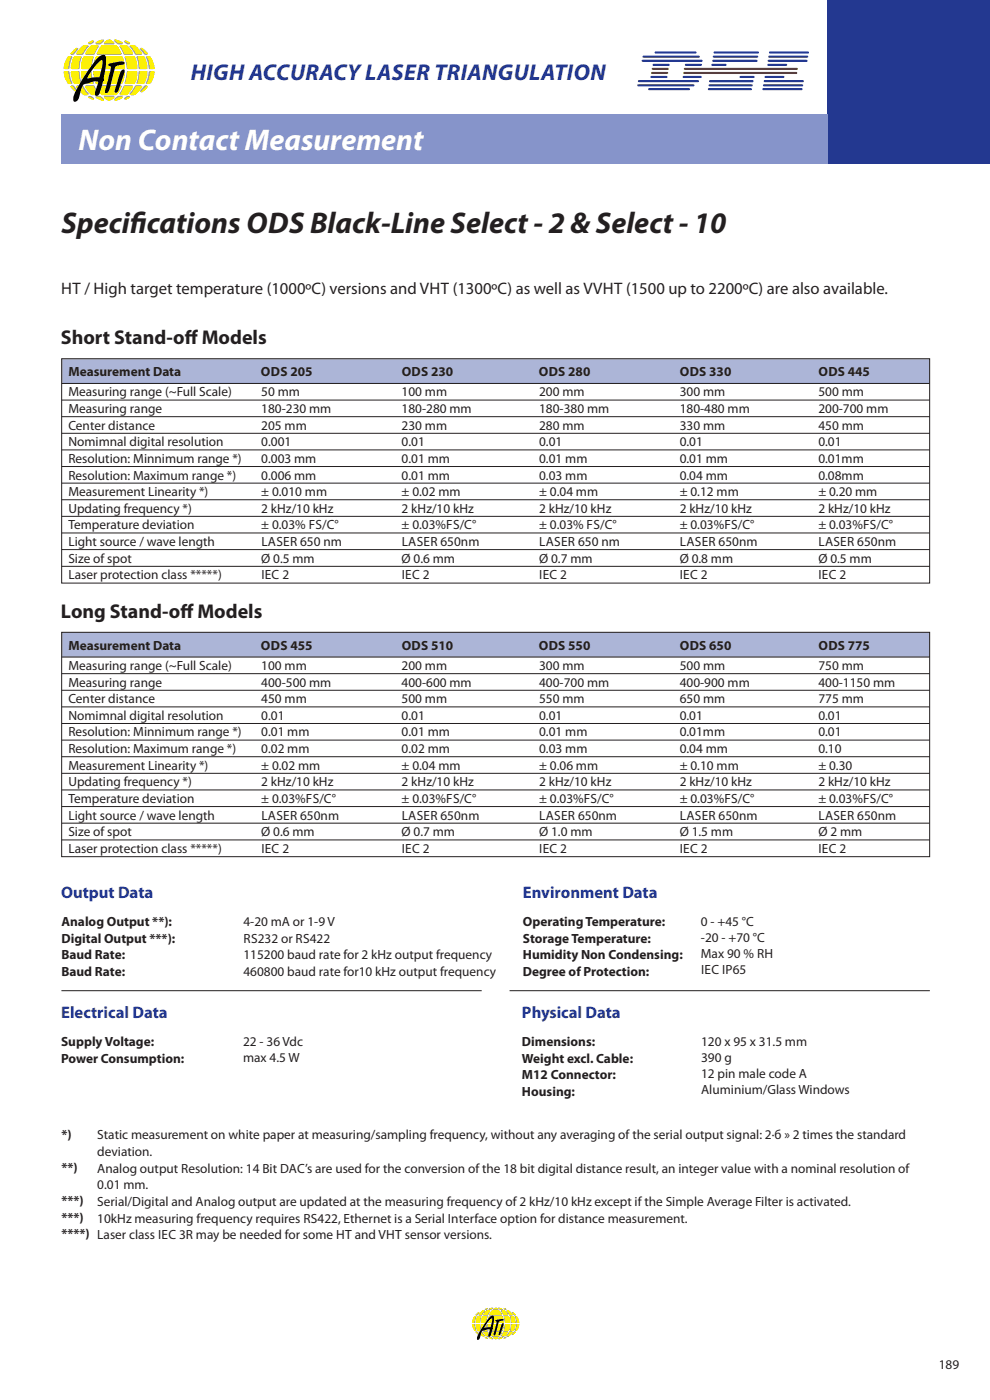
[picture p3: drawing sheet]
<svg xmlns="http://www.w3.org/2000/svg" width="210mm" height="297mm" viewBox="0 0 210 297" stroke-linecap="round" stroke-linejoin="round" font-family="sans-serif">
<g fill="#acb5d7">
<path d="M13.1 76h184v5.3h-184z" fill-rule="evenodd"/>
<path d="M13.1 134h184v5.3h-184z" fill-rule="evenodd"/>
</g>
<g fill="none" stroke="#231f20" stroke-width=".21">
<path d="M13.1 76h184v47.6h-184zM13.1 84.8h184M13.1 88.3h184M13.1 91.9h184M13.1 95.4h184M13.1 98.9h184M13.1 81.3h184M13.1 102.4h184M13.1 105.9h184M13.1 109.5h184M13.1 113h184M13.1 116.5h184"/>
<path d="M13.1 134h184v47.6h-184zM13.1 120.1h184M13.1 139.3h184M13.1 142.8h184M13.1 146.3h184M13.1 149.9h184M13.1 153.4h184M13.1 156.9h184M13.1 160.4h184M13.1 163.9h184M13.1 167.5h184M13.1 171h184"/>
<path d="M13.1 174.5h184M13.1 178.1h184M13 210h89.1M108 210h89.1"/>
</g>
<path d="M175.4 -.1h34.5v34.8h-34.5z" fill="#233890"/>
<path d="M12.9 24.2h162.5v10.5h-162.5z" fill="#8694ca"/>
<path d="M26.9 15.1l-.5 2.6h1.8a2.88 2.88 0 0 0 .6-2.6zM17.4 15.1h1.8l.2 .2 .4 2.4h-1.8a3.3 3.3 0 0 1-.6-2.6zM15.3 15.1h1.4l.2 .2 .5 2.4h-1.3a3.6 3.6 0 0 1-.8-2.6zM13.8 15.1h.7l.3 .2 .2 1.3 .4 .9-.1 .2h-.5a3.6 3.6 0 0 1-1-2.6zM18.3 18.1h1.5l.3 .1 .8 1.7-1.3 .1a3.8 3.8 0 0 1-1.4-1.8zM16.4 18.2l1-.1 .3 .1 1.1 1.7-.6 .1a2.96 2.96 0 0 1-1.8-1.8zM15.2 18.2l.1-.1a2.33 2.33 0 0 1 1.3 1.3 2.56 2.56 0 0 1-1.4-1.2zM20.6 18.2h5.1a3.1 3.1 0 0 1-1.2 1.8h-2.7a3.1 3.1 0 0 1-1.2-1.8zM19.9 15.1h6.4a4 4 0 0 1-.6 2.6h-5.1a4 4 0 0 1-.7-2.6zM18.8 20.3l.6 .1 .6 .4a1.08 1.08 0 0 1-1.2-.5zM20.3 20.4l.2-.1a1.39 1.39 0 0 1 1.5 .7v.1l-.7-.1-.7-.4zM22 20.4h2.2a1.15 1.15 0 0 1-1.1 .7 1.15 1.15 0 0 1-1.1-.7zM29.4 15.1l-.5 2.6h1.3a3.1 3.1 0 0 0 .7-2.6zM31.6 15.1l-.7 2.4 .1 .2h.4a3.1 3.1 0 0 0 .9-2.6zM26.2 18.2l-.9 1.7 1.4 .1a3.8 3.8 0 0 0 1.4-1.8l-1.6-.1zM28.6 18.2l-1.1 1.7 .5 .1a2.96 2.96 0 0 0 1.9-1.8l-1-.1zM30.5 18.3l-.9 1.1a2.56 2.56 0 0 0 1.5-1.2l-.2-.1zM26.4 20.7l-.1 .1a1.08 1.08 0 0 0 1.1-.5h-.4zM24.3 20.9v.2l.7-.1 .7-.4 .2-.2-.9-.1zM26.4 12.1l1.8-.1a2.88 2.88 0 0 1 .6 2.6h-1.9zM17.9 12.1a3.3 3.3 0 0 0-.4 2.5h1.8l.6-2.4-.2-.2zM15.9 12.1a3.4 3.4 0 0 0-.5 2.5h1.3l.2-.1 .5-2.4zM14.7 12.1a3.2 3.2 0 0 0-.8 2.5h.6l.3-.1 .6-2.4zM19.3 9.9l-.9 1.2-.2 .3 .1 .2h1.7l.9-1.7-1.3-.1zM17.4 10.2l-1.1 1.2 .2 .2 1.2-.1 1.1-1.7h-1zM15.8 10.8l-.6 .6 .1 .2a2.33 2.33 0 0 0 1.3-1.3zM21.5 9.9l-.9 1.5 .1 .2h5a3.1 3.1 0 0 0-1.2-1.8h-2.7zM20.4 12.1l-.4 1.4-.1 1 .1 .1h6.3a4 4 0 0 0-.6-2.6zM18.8 9.2v.1a.85 .85 0 0 0 1.1-.5zM20.4 9.2l.1 .2a1.39 1.39 0 0 0 1.5-.7v-.1l-.7 .2zM22.2 9.1l-.2 .3h.2h2l-.4-.5-.7-.3zM28.9 12.1l1.3-.1a3.1 3.1 0 0 1 .7 2.6h-1.5zM30.9 12.1l.5-.1a3.1 3.1 0 0 1 .9 2.6h-.6l-.2-.1zM25.4 9.8h1.3a3.8 3.8 0 0 1 1.4 1.7l-1.8 .1-.9-1.6zM27.5 9.8l.5-.1a2.96 2.96 0 0 1 1.9 1.9h-1.2zM29.6 10.3a2.56 2.56 0 0 1 1.5 1.3h-.1a2.33 2.33 0 0 1-1.4-1.3zM26.3 8.8l1.2 .5a.85 .85 0 0 1-1.2-.5zM24.3 8.6l1.1 .3 .5 .5h-.9l-.7-.5z" fill-rule="evenodd" fill="#d1d3d4"/>
<path d="M27 15.1l-.6 2.6h1.9a2.9 2.9 0 0 0 .5-2.6zM17.3 15.1h1.8l.3 .2 .4 2.4h-1.8a3.3 3.3 0 0 1-.7-2.6zM15.2 15.1h1.4l.3 .2 .4 2.4h-1.3a3.6 3.6 0 0 1-.8-2.6zM13.7 15.1h.8l.2 .2 .2 1.3 .4 .9-.1 .2h-.4a3.6 3.6 0 0 1-1.1-2.6zM18.2 18.1h1.6l.2 .1 .9 1.7-1.3 .1a3.8 3.8 0 0 1-1.4-1.8zM16.3 18.2l1-.1a.86 .86 0 0 1 .7 .8l.8 1.1h-.6a2.99 2.99 0 0 1-1.9-1.8zM15.1 18.2l.1-.1a2.35 2.35 0 0 1 1.4 1.3l-.7-.3zM20.6 18.2h5.1a3.1 3.1 0 0 1-1.2 1.8h-1.6a1.57 1.57 0 0 1-1.4-.1zM19.9 15.1h6.5a4 4 0 0 1-.7 2.6h-5.1a4 4 0 0 1-.7-2.6zM18.8 20.4h.6l.5 .5a1.09 1.09 0 0 1-1.1-.5zM20.3 20.4h1l.7 .7-1.1-.2zM22 20.4h2.2a1.16 1.16 0 0 1-1.1 .8 1.16 1.16 0 0 1-1.1-.8zM29.5 15.1l-.5 2.6h1.2a3.1 3.1 0 0 0 .7-2.6zM31.7 15.1l-.8 2.4 .2 .2h.4a3.1 3.1 0 0 0 .9-2.6zM26.2 18.2l-.8 1.7 1.3 .1a3.8 3.8 0 0 0 1.4-1.8l-1.6-.1zM28.6 18.2l-1.1 1.8h.6a2.99 2.99 0 0 0 1.9-1.8l-1.1-.1zM30.5 18.3l-.8 1.1 .7-.3 .8-.9-.3-.1zM26.4 20.7l-.1 .2a1.09 1.09 0 0 0 1.2-.5l-.4-.1zM24.3 20.9v.3l.7-.2 .7-.3 .3-.3h-1zM26.4 12h1.9a2.9 2.9 0 0 1 .5 2.6h-1.8zM17.8 12a3.3 3.3 0 0 0-.4 2.6h1.9l.5-2.4-.1-.2zM15.9 12a3.4 3.4 0 0 0-.6 2.6h1.3l.3-.1 .4-2.5zM14.6 12.1a3.3 3.3 0 0 0-.8 2.5h.7l.2-.1 .6-2.5zM19.3 9.9l-1 1.2-.1 .3v.2h1.7l1-1.8-1.3-.1zM17.3 10.1l-1 1.3 .1 .2 1.2-.1 1.2-1.7h-1zM15.6 10.9l-.5 .5 .1 .2a2.35 2.35 0 0 0 1.4-1.3l-.4 .1zM21.5 9.9l-.9 1.5 .1 .2 5-.1a3.1 3.1 0 0 0-1.2-1.8h-1.6a1.57 1.57 0 0 0-1.4 .2zM20.4 12l-.4 1.5-.1 1 .1 .1h6.4a4 4 0 0 0-.7-2.6zM18.8 9.2v.1a.86 .86 0 0 0 1.1-.5zM20.3 9.2l.1 .2h.9l.7-.8-.7 .1zM22.2 9l-.2 .3 .2 .1 2-.1-.4-.5-.7-.3zM29 12h1.2a3.1 3.1 0 0 1 .7 2.6h-1.4zM30.9 12h.6a3.1 3.1 0 0 1 .9 2.6h-.6l-.2-.1zM25.5 9.7h1.2a3.8 3.8 0 0 1 1.4 1.8l-1.8 .1-.9-1.6zM27.5 9.8l.6-.1a2.99 2.99 0 0 1 1.9 1.8l-1.2 .1zM29.7 10.3l.7 .3 .7 .8v.2a2.35 2.35 0 0 1-1.4-1.3zM26.4 8.8l1.1 .5a.86 .86 0 0 1-1.1-.5zM24.3 8.6l1.1 .3 .6 .4-1 .1-.7-.6z" fill-rule="evenodd" fill="#a7a9ac"/>
<path d="M27 15.1l-.5 2.6 1.8 .1a2.93 2.93 0 0 0 .6-2.7zM17.3 15.1h1.8l.2 .2 .5 2.4-1.9 .1a3.4 3.4 0 0 1-.6-2.7zM15.2 15.1h1.4l.2 .2 .5 2.4-1.3 .1a3.6 3.6 0 0 1-.8-2.7zM13.7 15.1h.7l.2 .2 .3 1.4 .4 .9-.2 .2h-.4a3.6 3.6 0 0 1-1-2.7zM18.2 18.1h1.5l.3 .2 .9 1.6-1.4 .1a3.8 3.8 0 0 1-1.4-1.8zM16.2 18.2l1.1-.1a.87 .87 0 0 1 .6 .8l.8 1.1-.5 .1a3 3 0 0 1-2-1.9zM15 18.2h.5l1 1.3-.7-.4zM20.5 18.2h5.2a3.1 3.1 0 0 1-1.2 1.8h-2.8a3.1 3.1 0 0 1-1.2-1.8zM19.9 15.1h6.5a4 4 0 0 1-.7 2.7h-5.2a4 4 0 0 1-.6-2.7zM18.8 20.4l.6 .1 .5 .4a1.1 1.1 0 0 1-1.1-.5zM20.3 20.5l.9-.1 .8 .8-1.1-.3zM22 20.5h2.2a1.17 1.17 0 0 1-1.1 .7 1.17 1.17 0 0 1-1.1-.7zM29.5 15.1l-.5 2.6 1.3 .1a3.1 3.1 0 0 0 .7-2.7zM31.7 15.1l-.7 2.5 .1 .2h.5a3.1 3.1 0 0 0 .9-2.7zM26.3 18.3l-.9 1.6 1.3 .1a3.8 3.8 0 0 0 1.4-1.8l-1.6-.1zM28.7 18.3l-1.2 1.7 .6 .1a3 3 0 0 0 1.9-1.9l-1-.1zM30.6 18.3l-.8 1.2 .6-.4 .8-.9h-.3zM26.5 20.8l-.2 .1a1.1 1.1 0 0 0 1.2-.5h-.4zM24.3 21v.2l.7-.1 .7-.4 .3-.2-1-.1zM26.5 12h1.8a2.93 2.93 0 0 1 .6 2.6h-1.9zM17.8 12a3.3 3.3 0 0 0-.4 2.6h1.9l.5-2.4-.1-.2zM15.8 12l-.4 1-.2 1.6h1.4l.2-.1 .5-2.5zM14.6 12a3.3 3.3 0 0 0-.8 2.6h.6l.2-.1 .3-1.4 .3-1.1zM19.3 9.8l-1 1.2-.2 .3 .1 .3 1.7-.1 1-1.7-1.4-.1zM17.3 10.1l-1.1 1.3 .2 .2h.9a.87 .87 0 0 0 .6-.8l.8-1.1h-1zM15.5 10.9l-.4 .5v.2l.6-.2 .8-1.2-.4 .1zM21.5 9.8l-1 1.6 .2 .2 5-.1a3.1 3.1 0 0 0-1.2-1.8h-2.8zM20.4 12l-.5 1.5-.1 1 .2 .1h6.4a4 4 0 0 0-.7-2.6zM18.8 9.2l-.1 .1a.87 .87 0 0 0 1.2-.6zM20.3 9.2l.1 .1h.8l.8-.7-.7 .1zM22.2 9l-.2 .3h.2h2l-.4-.5-.7-.3zM29 12h1.3a3.1 3.1 0 0 1 .7 2.6h-1.5zM31 12h.6a3.1 3.1 0 0 1 .9 2.6h-.6l-.3-.1-.2-1.4zM25.5 9.7h1.2a3.8 3.8 0 0 1 1.4 1.8h-1.7l-1-1.6zM27.5 9.7h.6a3 3 0 0 1 1.9 1.8l-1 .1a.87 .87 0 0 1-.7-.8zM29.8 10.2l.6 .4 .8 .9h-.5zM26.4 8.7l1.1 .6a.87 .87 0 0 1-1.1-.6zM24.3 8.5l1.1 .3 .6 .5h-1l-.7-.5z" fill-rule="evenodd" fill="#939598"/>
<path d="M27.1 15.1l-.6 2.7h1.9a3 3 0 0 0 .6-2.7zM17.2 15.1h1.8l.3 .2 .4 2.5h-1.8a3.5 3.5 0 0 1-.7-2.7zM15 15.1h1.5l.2 .2 .2 1.4 .3 1.1h-1.4a3.7 3.7 0 0 1-.8-2.7zM13.5 15.1h.7l.3 .2 .2 1.4 .4 .9-.1 .2h-.4a3.7 3.7 0 0 1-1.1-2.7zM18.1 18.2h1.6a.76 .76 0 0 1 .5 .8l.6 1.1-1.3 .1a3.9 3.9 0 0 1-1.5-1.9zM16.1 18.3l1.1-.1a.89 .89 0 0 1 .7 .8l.8 1.2h-.6a3.1 3.1 0 0 1-2-1.9zM14.9 18.3h.5l1 1.3-.7-.3zM20.5 18.3h5.3a3.2 3.2 0 0 1-1.2 1.9h-2.9a3.2 3.2 0 0 1-1.2-1.9zM19.8 15.1h6.7a4.2 4.2 0 0 1-.7 2.7h-5.3a4.2 4.2 0 0 1-.7-2.7zM18.7 20.6h.6l.6 .5a1.11 1.11 0 0 1-1.2-.5zM20.2 20.6h1l.8 .7-1.2-.2zM22 20.6h2.3a1.19 1.19 0 0 1-1.2 .8 1.19 1.19 0 0 1-1.1-.8zM29.7 15.1l-.6 2.7h1.3a3.2 3.2 0 0 0 .7-2.7zM31.9 15.1l-.7 2.5 .1 .2h.4a3.2 3.2 0 0 0 1-2.7zM26.3 18.4l-.9 1.7 1.4 .1a3.9 3.9 0 0 0 1.4-1.9l-1.6-.1zM28.8 18.4l-1.2 1.6v.2h.6a3.1 3.1 0 0 0 1.9-1.9l-1-.1zM30.7 18.4l-.8 1.2 .7-.3 .8-1-.4-.1zM26.5 20.9l-.1 .2a1.11 1.11 0 0 0 1.2-.5l-.4-.1zM24.4 21.1l-.1 .3 .8-.2 .7-.3 .2-.3h-.9zM26.5 12l1.9-.1a3 3 0 0 1 .6 2.7h-1.9zM17.7 12a3.4 3.4 0 0 0-.4 2.6h1.9l.6-2.5-.2-.2zM15.7 12l-.5 1-.2 1.6h1.5l.2-.2 .2-1.4 .3-1zM14.4 12a3.4 3.4 0 0 0-.8 2.6h.6l.3-.2 .2-1.4 .4-1zM19.2 9.7l-.8 .9a.66 .66 0 0 0-.3 .9h1.6a.76 .76 0 0 0 .5-.8l.6-.9-.1-.3h-1.2zM17.2 10l-1.1 1.3 .1 .2h1a.89 .89 0 0 0 .7-.8l.8-1.1h-1zM15.4 10.8l-.5 .5 .1 .2 .5-.2 .9-1.2-.4 .1zM21.4 9.7l-.9 1.6 .1 .2 5.2-.1a3.2 3.2 0 0 0-1.2-1.9h-2.9zM20.4 12l-.5 1.5-.1 .9 .1 .2h6.6a4.2 4.2 0 0 0-.7-2.7zM18.7 9v.1a.88 .88 0 0 0 1.1-.6zM20.3 9l.1 .2h.8l.8-.8-.8 .1zM22.2 8.8l-.2 .3 .1 .1 2.2-.1-.5-.5-.6-.3zM29.1 12l1.3-.1a3.2 3.2 0 0 1 .7 2.7h-1.4zM31.2 12l.5-.1a3.2 3.2 0 0 1 1 2.7h-.7l-.2-.2-.3-1.4zM25.5 9.5h1.3a3.9 3.9 0 0 1 1.4 1.9l-1.6 .1a.76 .76 0 0 1-.6-.8l-.5-.9zM27.6 9.6l.6-.1a3.1 3.1 0 0 1 1.9 1.9l-1 .1a.89 .89 0 0 1-.7-.8zM29.9 10.1l.7 .4 .8 .9h-.5zM26.5 8.5l.6 .2 .5 .4a.88 .88 0 0 1-1.1-.6zM24.3 8.3l1.2 .4 .5 .4-.9 .1-.7-.6z" fill-rule="evenodd" fill="#fff200"/>
<path d="M20.6 12.4a31.9 31.9 0 0 0-5.1 8.2l.1 .8a.73 .73 0 0 0 1.1-.5l.1-.4a5.8 5.8 0 0 1 1-2.6l.5-.2a4.6 4.6 0 0 1 2.4-.4l.1 .3-.6 1.7a.67 .67 0 0 0 .3 1 2.62 2.62 0 0 0 1-1.9l.3-1 .3-.5a7 7 0 0 1 .3-2.9l.1-.4a2.58 2.58 0 0 0-.3-1.9 1.81 1.81 0 0 0-1.6 .7zM20.7 13.4l-.8 .9a5.4 5.4 0 0 0-1.3 2.3l2.5-.2v-.2a6.5 6.5 0 0 0 .5-3.5zM25.8 14.9l-.4 .6-.9 3.2a.61 .61 0 0 0 0 1l.5-.2 1.2-3.6a1.02 1.02 0 0 0 .1-1.2zM23 13.5l-.1 .3 .4 .2a1.32 1.32 0 0 1-.1 1.6l-.9 3.6v.5l.2 .1a1.27 1.27 0 0 0 .8-1.3l.9-3.5a1.24 1.24 0 0 1 1.6-1.3l.6-.3a.78 .78 0 0 0-1.2-.3z" fill-rule="evenodd" fill="#fff"/>
<path d="M20.6 12.4a31.9 31.9 0 0 0-5.1 8.2l.1 .8a.73 .73 0 0 0 1.1-.5l.1-.4a5.8 5.8 0 0 1 1-2.6l.5-.2a4.6 4.6 0 0 1 2.4-.4l.1 .3-.6 1.7a.67 .67 0 0 0 .3 1 2.62 2.62 0 0 0 1-1.9l.3-1 .3-.5a7 7 0 0 1 .3-2.9l.1-.4a2.58 2.58 0 0 0-.3-1.9 1.81 1.81 0 0 0-1.6 .7zM20.7 13.4l-.8 .9a5.4 5.4 0 0 0-1.3 2.3l2.5-.2v-.2a6.5 6.5 0 0 0 .5-3.5zM25.8 14.9l-.4 .6-.9 3.2a.61 .61 0 0 0 0 1l.5-.2 1.2-3.6a1.02 1.02 0 0 0 .1-1.2zM23 13.5l-.1 .3 .4 .2a1.32 1.32 0 0 1-.1 1.6l-.9 3.6v.5l.2 .1a1.27 1.27 0 0 0 .8-1.3l.9-3.5a1.24 1.24 0 0 1 1.6-1.3l.6-.3a.78 .78 0 0 0-1.2-.3z" fill-rule="evenodd" fill="#000"/>
<g fill="#233890">
<path d="M138.8 11l8.6-.1 .3 .2-.3 .3h-8.4l-.2-.3z" fill-rule="evenodd"/>
<path d="M136.3 11.9l11.8-.1 .3 .2-.3 .2h-11.7l-.2-.2z" fill-rule="evenodd"/>
<path d="M136.1 12.7h12.6l.3 .2-.3 .2h-12.5l-.2-.2z" fill-rule="evenodd"/>
<path d="M135.3 17h12.7l.2 .2-.2 .2h-12.6l-.2-.2z" fill-rule="evenodd"/>
<path d="M150.4 17h9.1l.2 .2-.2 .2h-8.9l-.2-.2z" fill-rule="evenodd"/>
<path d="M150.4 17h9.1l.2 .2-.2 .2h-8.9l-.2-.2z" fill-rule="evenodd"/>
<path d="M162 17h8.2l.2 .2-.2 .2h-8.1l-.2-.2z" fill-rule="evenodd"/>
<path d="M161.8 17.9h8.2l.3 .2-.3 .2h-8l-.3-.2z" fill-rule="evenodd"/>
<path d="M161.7 18.7h8.2l.2 .2-.2 .2h-8.1l-.2-.2z" fill-rule="evenodd"/>
<path d="M135.1 17.9h11.9l.2 .2-.2 .2h-11.7l-.2-.2z" fill-rule="evenodd"/>
<path d="M137.4 18.7h8.7l.2 .2-.2 .2h-8.5l-.2-.2z" fill-rule="evenodd"/>
<path d="M151.3 11l9.4-.1 .2 .2-.2 .3h-9.2l-.2-.3z" fill-rule="evenodd"/>
<path d="M151.2 11.9l9.3-.1 .2 .2-.2 .2h-9.2l-.2-.2z" fill-rule="evenodd"/>
<path d="M151 12.7h9.4l.2 .2-.2 .2h-9.2l-.2-.2z" fill-rule="evenodd"/>
<path d="M163.1 11l8.2-.1 .2 .2-.2 .3h-8.1l-.2-.3z" fill-rule="evenodd"/>
<path d="M162.9 11.9l8.2-.1 .2 .2-.2 .2h-8l-.2-.2z" fill-rule="evenodd"/>
<path d="M162.8 12.7h8.2l.2 .2-.2 .2h-8.1l-.2-.2z" fill-rule="evenodd"/>
<path d="M138.4 13.6l3.4-.1 .2 .2-.2 .3h-3.2l-.3-.3z" fill-rule="evenodd"/>
</g>
<g fill="#b51d22">
<path d="M138.2 14.4h3.4l.2 .2-.2 .2h-3.2l-.2-.2z" fill-rule="evenodd"/>
<path d="M138.1 15.3l3.3-.1 .3 .3-.3 .2h-3.2l-.2-.2z" fill-rule="evenodd"/>
<path d="M145 14.4h23.9l.2 .2-.2 .2h-23.7l-.2-.2z" fill-rule="evenodd"/>
<path d="M144.9 15.3l23.9-.1 .2 .3-.2 .2h-23.7l-.3-.2z" fill-rule="evenodd"/>
</g>
<g fill="#233890">
<path d="M137.9 16.2l3.4-.1 .2 .2-.2 .2h-3.2l-.2-.2z" fill-rule="evenodd"/>
<path d="M145.2 13.6l3.4-.1 .2 .2-.2 .3h-3.2l-.2-.3z" fill-rule="evenodd"/>
<path d="M144.8 16.2l3.7-.1 .3 .2-.3 .2h-3.6l-.2-.2z" fill-rule="evenodd"/>
<path d="M156.8 16.2l3-.1 .2 .2-.2 .2h-2.8l-.2-.2z" fill-rule="evenodd"/>
<path d="M162.1 16.2l4-.1 .2 .2-.2 .2h-3.8l-.2-.2z" fill-rule="evenodd"/>
<path d="M150.9 13.6l2.9-.1 .2 .2-.2 .3h-2.8l-.2-.3z" fill-rule="evenodd"/>
<path d="M162.7 13.6l4-.1 .2 .2-.2 .3h-3.8l-.3-.3z" fill-rule="evenodd"/>
<path d="M150.3 17.9h9.1l.2 .2-.2 .2h-9l-.2-.2z" fill-rule="evenodd"/>
<path d="M150.1 18.7h9.1l.2 .2-.2 .2h-8.9l-.2-.2z" fill-rule="evenodd"/>
</g>
<path d="M107.1 280.7l-.3 1.3 .9 .1a1.52 1.52 0 0 0 .3-1.4zM102.1 280.7h1l.3 1.3h-1.1l-.2-.6zM101 280.7h.8l.3 1.3h-.8zM100.2 280.7l.5 .1 .3 1.3a1.2 1.2 0 0 1-.8-1.4zM102.5 282.2l.9 .1 .5 .9h-.7l-.5-.6zM101.5 282.3h.7l.6 .9a1.11 1.11 0 0 1-1.3-.9zM100.9 282.3a.61 .61 0 0 1 .7 .6zM103.7 282.3l2.6-.1a.98 .98 0 0 1-1.2 1 .97 .97 0 0 1-1.4-.9zM103.4 280.7l3.4 .1-.3 1.2-2.8 .1-.2-.4zM102.8 283.4h.3l.3 .3zM103.6 283.4h.5l.4 .4zM104.5 283.4h1.1l-.5 .4zM108.3 280.7l-.2 1.3 .6 .1a1.61 1.61 0 0 0 .4-1.4zM109.5 280.7l-.3 1.4a1.12 1.12 0 0 0 .7-1.4zM106.7 282.3l-.4 .9h.7l.6-.9zM107.9 282.3l-.6 .9a1.2 1.2 0 0 0 1.2-1zM108.9 282.3l-.4 .6 .7-.6zM106.7 283.6l.6-.2zM105.7 283.7v.1h.3l.5-.4h-.5zM106.8 279.1h.9a1.52 1.52 0 0 1 .3 1.4l-.9-.1zM102.3 279.1l-.2 .6v.7h1l.3-1.3zM101.3 279.1l-.3 1.3 .7 .1 .4-1.4zM100.7 279.1l-.4 .6v.8l.4-.1 .3-1.3zM103.1 278l-.6 .9h.9l.5-.9zM102 278.2l-.5 .6 .1 .1 .6-.1 .6-.9h-.5zM101.1 278.6l-.2 .3a.61 .61 0 0 0 .7-.7zM104.2 278l-.4 .9h2.5a.98 .98 0 0 0-1.2-1zM103.7 279.1l-.2 .6v.8l3.2-.1-.2-1.3zM102.8 277.6l.3 .1 .3-.3zM103.6 277.6l.5 .1 .4-.4zM104.6 277.5v.2h1l-.5-.4zM108.1 279.1h.6a1.61 1.61 0 0 1 .4 1.4l-.8-.1zM109.1 279.1h.1a1.12 1.12 0 0 1 .7 1.4l-.5-.1zM106.3 277.9h.7l.6 .9-.9 .1zM107.3 277.9a1.2 1.2 0 0 1 1.2 1l-.6-.1zM108.5 278.2l.7 .7-.3-.1zM106.7 277.4l.6 .3h-.3zM105.7 277.3l.8 .4h-.5z" fill-rule="evenodd" fill="#d1d3d4"/>
<path d="M107.1 280.7l-.3 1.3 .9 .1a1.53 1.53 0 0 0 .3-1.4zM102.1 280.7h1l.2 1.3h-1l-.2-.6zM100.9 280.7h.9l.2 1.3h-.7zM100.2 280.7l.5 .1 .3 1.2h-.4zM102.5 282.3h.9l.5 .9h-.8l-.5-.5zM101.5 282.3h.6l.7 .9a1.12 1.12 0 0 1-1.3-.9zM100.9 282.3a.62 .62 0 0 1 .7 .7zM103.7 282.3h2.6a.99 .99 0 0 1-1.2 .9 .97 .97 0 0 1-1.4-.9zM103.4 280.7l3.4 .1-.3 1.2-2.8 .1-.2-.4zM102.8 283.4l.3 .1 .3 .2zM103.6 283.5l.5-.1 .4 .4zM104.5 283.5h1.1l-.5 .4zM108.4 280.7l-.3 1.3 .7 .1a1.62 1.62 0 0 0 .3-1.4zM109.5 280.7l-.4 1.3 .3 .1a1.61 1.61 0 0 0 .5-1.4zM106.7 282.3l-.4 .9h.7l.7-.9zM107.9 282.3l-.5 .9a1.21 1.21 0 0 0 1.2-.9zM108.9 282.4l-.4 .6 .7-.7zM106.7 283.7l.6-.2zM105.7 283.7v.2l.3-.1 .5-.3-.5-.1zM106.8 279.1h.9a1.53 1.53 0 0 1 .3 1.4l-.9-.1zM102.3 279.1l-.2 .6v.7h1l.2-1.3zM101.3 279.1l-.4 1.3 .8 .1 .3-1.4zM100.6 279.1l-.3 .6-.1 .8 .5-.1 .3-1.3zM103.1 278l-.6 .9h.9l.5-1zM102 278.1l-.5 .7 .1 .1 .6-.1 .6-.9h-.5zM101.1 278.6l-.2 .2a.62 .62 0 0 0 .7-.6zM104.2 278l-.4 .9h2.5a.99 .99 0 0 0-1.2-1zM103.7 279.1l-.3 .6v.8l3.4-.1-.3-1.3zM102.8 277.6l.3 .1 .3-.3zM103.6 277.6l.5 .1 .4-.4zM104.6 277.5v.2h1l-.5-.4zM108.1 279.1h.7a1.62 1.62 0 0 1 .3 1.4l-.7-.1zM109.1 279.1h.3a1.61 1.61 0 0 1 .5 1.4l-.4-.1zM106.3 277.9h.7l.7 .9-1 .1zM107.4 277.9a1.21 1.21 0 0 1 1.2 1l-.7-.1zM108.5 278.2l.7 .6h-.3zM106.8 277.4l.5 .3h-.3zM105.7 277.3l.8 .4h-.5z" fill-rule="evenodd" fill="#a7a9ac"/>
<path d="M107.1 280.7l-.3 1.3 1 .1a1.55 1.55 0 0 0 .3-1.4zM102 280.7h1.1l.2 1.3h-1l-.2-.6zM100.9 280.7h.8l.3 1.3h-.7zM100.1 280.7l.5 .1 .4 1.2h-.4zM102.5 282.3h.9l.5 .9h-.8l-.5-.6zM101.5 282.3h.6l.7 1a1.13 1.13 0 0 1-1.3-1zM100.9 282.3a.62 .62 0 0 1 .6 .7zM103.7 282.3h2.7a1 1 0 0 1-1.3 1 .98 .98 0 0 1-1.4-1zM103.4 280.7l3.4 .1-.3 1.2-2.8 .1-.2-.4zM102.8 283.5h.3l.3 .3zM103.6 283.5h.5l.4 .4zM104.5 283.5h1.1l-.5 .4zM108.4 280.7l-.3 1.3 .7 .1a1.63 1.63 0 0 0 .4-1.4zM109.5 280.7l-.3 1.3 .3 .1a1.62 1.62 0 0 0 .4-1.4zM106.7 282.3l-.4 1 .7-.1 .7-.9zM108 282.3l-.6 1a1.22 1.22 0 0 0 1.2-1zM109 282.4l-.5 .6 .8-.7zM106.8 283.7l.6-.2h-.4zM105.7 283.7v.2l.3-.1 .5-.3h-.4zM106.8 279.1h1a1.55 1.55 0 0 1 .3 1.4l-1-.1zM102.3 279.1l-.2 .6-.1 .7h1.1l.2-1.3zM101.3 279.1l-.4 1.3 .8 .1 .3-1.4zM100.6 279.1l-.3 .6-.1 .8 .4-.1 .4-1.3zM103.1 277.9l-.5 .6-.1 .4 .9-.1 .5-.9zM102 278.1l-.5 .7v.1l.7-.1 .6-.9h-.5zM101 278.6l-.1 .2a.62 .62 0 0 0 .6-.6zM104.2 277.9l-.4 1h2.6a1 1 0 0 0-1.3-1zM103.6 279.1l-.2 .6v.8l3.4-.1-.3-1.3zM102.8 277.6h.3l.3-.2zM103.6 277.6l.5 .1 .4-.4zM104.6 277.5v.2h1l-.5-.4zM108.1 279.1h.7a1.63 1.63 0 0 1 .4 1.4l-.8-.1zM109.2 279.1h.3a1.62 1.62 0 0 1 .4 1.4l-.4-.1zM106.3 277.9h.7l.7 .9h-.9zM107.4 277.9a1.22 1.22 0 0 1 1.2 1l-.6-.1zM108.5 278.2l.8 .6h-.3zM106.8 277.4l.6 .2h-.4zM105.7 277.3l.8 .4h-.4z" fill-rule="evenodd" fill="#939598"/>
<path d="M107.1 280.7l-.3 1.4h1a1.6 1.6 0 0 0 .3-1.4zM102 280.7h1l.3 1.4h-1.1l-.2-.7zM100.8 280.7h.9l.3 1.4h-.8l-.3-.7zM100.1 280.7l.5 .1 .3 1.3-.4-.1zM102.5 282.3h.9l.5 1h-.8l-.6-.6zM101.4 282.4l.7-.1 .6 1a1.15 1.15 0 0 1-1.3-.9zM100.8 282.4a.64 .64 0 0 1 .7 .6zM103.7 282.4l2.7-.1a1.02 1.02 0 0 1-1.3 1 1 1 0 0 1-1.4-.9zM103.3 280.7h3.4l-.1 1.3-2.9 .1-.2-.4zM102.8 283.5l.3 .1 .2 .3zM103.6 283.6l.5-.1 .4 .4zM104.5 283.6h1.2l-.6 .4zM108.5 280.7l-.3 1.4h.7a1.69 1.69 0 0 0 .3-1.4zM109.6 280.7l-.4 1.3 .3 .1a1.67 1.67 0 0 0 .5-1.4zM106.7 282.4l-.4 .9h.8l.6-.9zM108 282.4l-.6 .9a1.24 1.24 0 0 0 1.3-1zM109 282.4l-.4 .6 .3-.1 .5-.5zM106.8 283.8h.2l.4-.2h-.3zM105.7 283.8v.2l.3-.1 .6-.3-.5-.1zM106.8 279.1l1-.1a1.6 1.6 0 0 1 .3 1.5l-1-.1zM102.2 279.1l-.2 .6v.7h1l.3-1.3zM101.2 279.1l-.3 .6-.1 .7 .8 .1 .4-1.4zM100.5 279.1l-.3 .6-.1 .8 .5-.1 .3-1.3zM103 277.9l-.5 .6v.3h.9l.5-.9zM101.9 278.1l-.5 .6 .1 .1 .6-.1 .6-.9h-.5zM101 278.5l-.2 .3a.64 .64 0 0 0 .7-.7zM104.2 277.9l-.5 .8 .1 .1h2.6a1.02 1.02 0 0 0-1.3-1zM103.6 279.1l-.2 .6v.8l3.4-.1-.3-1.3zM102.8 277.5l.3 .1 .2-.3zM103.6 277.5l.5 .1 .4-.4zM104.6 277.4v.2h1.1l-.6-.4zM108.2 279.1l.7-.1a1.69 1.69 0 0 1 .3 1.5l-.7-.1zM109.2 279.1l.3-.1a1.67 1.67 0 0 1 .5 1.5l-.4-.1zM106.3 277.8h.8l.6 1h-.9zM107.4 277.8a1.24 1.24 0 0 1 1.3 1l-.7-.1zM108.6 278.1l.3 .1 .5 .6-.4-.1zM106.8 277.3l.6 .3h-.3zM105.7 277.2l.9 .4h-.5z" fill-rule="evenodd" fill="#fff200"/>
<path d="M103.8 279.2l-1.9 2.7a3.5 3.5 0 0 0-.8 2l.2 .2a2.1 2.1 0 0 0 .8-1.6l.2-.4 1.5-.3 .1 .1-.4 1.2 .1 .3h.2a6.9 6.9 0 0 0 .9-3.9l-.1-.6h-.2zM103.9 279.7l-.9 1.2-.3 .6 1.3-.1 .3-1.2v-.8zM106.4 280.6l-.7 2.1 .1 .4a.89 .89 0 0 0 .5-1l.5-1.5-.1-.1zM105 279.9l.2 .5-.6 2.7 .3-.1 .2-.2 .5-2a.83 .83 0 0 1 1-.9l.2-.2-.4-.1z" fill-rule="evenodd" fill="#fff"/>
<path d="M103.8 279.2l-1.9 2.7a3.5 3.5 0 0 0-.8 2l.2 .2a2.1 2.1 0 0 0 .8-1.6l.2-.4 1.5-.3 .1 .1-.4 1.2 .1 .3h.2a6.9 6.9 0 0 0 .9-3.9l-.1-.6h-.2zM103.9 279.7l-.9 1.2-.3 .6 1.3-.1 .3-1.2v-.8zM106.4 280.6l-.7 2.1 .1 .4a.89 .89 0 0 0 .5-1l.5-1.5-.1-.1zM105 279.9l.2 .5-.6 2.7 .3-.1 .2-.2 .5-2a.83 .83 0 0 1 1-.9l.2-.2-.4-.1z" fill-rule="evenodd" fill="#000"/>
<text font-size="6.4" fill="#fff" x="16.7" y="31.7">Non Contact Measurement</text>
<g font-size="6.4" fill="#231f20">
<text x="13" y="49.4">Specif</text>
<text x="27.5" y="49.4">ications ODS Black-Line Select - 2 &amp; Select - 10</text>
</g>
<text font-size="4.9" fill="#233890" x="40.4" y="17">HIGH ACCURACY LASER TRIANGULATION</text>
<g font-size="4.2" fill="#231f20">
<text x="12.9" y="72.9">Short Stand-of</text>
<text x="39.2" y="72.9">f Models</text>
<text x="12.9" y="130.9">Long Stand-of</text>
<text x="38.2" y="130.9">f Models</text>
</g>
<text font-size="3.5" fill="#231f20" x="13" y="62.3">HT / High target temperature (1000ºC) versions and VHT (1300ºC) as well as VVHT (1500 up to 2200ºC) are also available.</text>
<g font-size="3.5" fill="#233891">
<text x="13" y="190.3">Output Data</text>
<text x="110.8" y="190.3">Environment Data</text>
<text x="13" y="215.8">Electrical Data</text>
<text x="110.7" y="215.8">Physical Data</text>
</g>
<g font-size="2.8" fill="#231f20">
<text x="14.5" y="79.7">Measurement Data</text>
<text x="55.3" y="79.7">ODS 205</text>
<text x="85.2" y="79.7">ODS 230</text>
<text x="114.2" y="79.7">ODS 280</text>
<text x="144.1" y="79.7">ODS 330</text>
<text x="173.5" y="79.7">ODS 445</text>
<text x="14.5" y="84">Measuring range (~Full Scale)</text>
<text x="14.5" y="87.5">Measuring range</text>
<text x="55.4" y="84">50 mm</text>
<text x="55.4" y="87.5">180-230 mm</text>
<text x="85.1" y="84">100 mm</text>
<text x="85.1" y="87.5">180-280 mm</text>
<text x="114.3" y="84">200 mm</text>
<text x="114.3" y="87.5">180-380 mm</text>
<text x="144.1" y="84">300 mm</text>
<text x="144.1" y="87.5">180-480 mm</text>
<text x="173.5" y="84">500 mm</text>
<text x="173.5" y="87.5">200-700 mm</text>
<text x="14.5" y="91.1">Center distance</text>
<text x="14.5" y="94.6">Nomimnal digital resolution</text>
<text x="55.4" y="91.1">205 mm</text>
<text x="55.4" y="94.6">0.001</text>
<text x="85.1" y="91.1">230 mm</text>
<text x="85.1" y="94.6">0.01</text>
<text x="114.3" y="91.1">280 mm</text>
<text x="114.3" y="94.6">0.01</text>
<text x="144.1" y="91.1">330 mm</text>
<text x="144.1" y="94.6">0.01</text>
<text x="173.5" y="91.1">450 mm</text>
<text x="173.5" y="94.6">0.01</text>
<text x="14.5" y="98.1">Resolution: Minnimum range *)</text>
<text x="14.5" y="101.7">Resolution: Maximum range *)</text>
<text x="55.4" y="98.1">0.003 mm</text>
<text x="55.4" y="101.7">0.006 mm</text>
<text x="85.1" y="98.1">0.01 mm</text>
<text x="85.1" y="101.7">0.01 mm</text>
<text x="114.3" y="98.1">0.01 mm</text>
<text x="114.3" y="101.7">0.03 mm</text>
<text x="144.1" y="98.1">0.01 mm</text>
<text x="144.1" y="101.7">0.04 mm</text>
<text x="173.5" y="98.1">0.01mm</text>
<text x="173.5" y="101.7">0.08mm</text>
<text x="14.5" y="105.2">Measurement Linearity *)</text>
<text x="55.4" y="105.2">± 0.010 mm</text>
<text x="85.1" y="105.2">± 0.02 mm</text>
<text x="114.3" y="105.2">± 0.04 mm</text>
<text x="144.1" y="105.2">± 0.12 mm</text>
<text x="173.5" y="105.2">± 0.20 mm</text>
<text x="14.5" y="108.7">Updating frequency *)</text>
<text x="14.5" y="112.2">Temperature deviation</text>
<text x="55.4" y="108.7">2 kHz/10 kHz</text>
<text x="55.4" y="112.2">± 0.03% FS/C°</text>
<text x="85.1" y="108.7">2 kHz/10 kHz</text>
<text x="85.1" y="112.2">± 0.03%FS/C°</text>
<text x="114.3" y="108.7">2 kHz/10 kHz</text>
<text x="114.3" y="112.2">± 0.03% FS/C°</text>
<text x="144.1" y="108.7">2 kHz/10 kHz</text>
<text x="144.1" y="112.2">± 0.03%FS/C°</text>
<text x="173.5" y="108.7">2 kHz/10 kHz</text>
<text x="173.5" y="112.2">± 0.03%FS/C°</text>
<text x="14.5" y="119.3">Size of spot</text>
<text x="14.5" y="115.8">Light source / wave length</text>
<text x="55.4" y="119.3">Ø 0.5 mm</text>
<text x="55.4" y="115.8">LASER 650 nm</text>
<text x="85.1" y="119.3">Ø 0.6 mm</text>
<text x="85.2" y="115.8">LASER 650nm</text>
<text x="114.3" y="119.3">Ø 0.7 mm</text>
<text x="114.3" y="115.8">LASER 650 nm</text>
<text x="144.1" y="119.3">Ø 0.8 mm</text>
<text x="144.1" y="115.8">LASER 650nm</text>
<text x="173.5" y="119.3">Ø 0.5 mm</text>
<text x="173.5" y="115.8">LASER 650nm</text>
<text x="14.5" y="122.8">Laser protection class *****)</text>
<text x="55.4" y="122.8">IEC 2</text>
<text x="85.2" y="122.8">IEC 2</text>
<text x="114.3" y="122.8">IEC 2</text>
<text x="144.1" y="122.8">IEC 2</text>
<text x="173.5" y="122.8">IEC 2</text>
<text x="14.5" y="137.7">Measurement Data</text>
<text x="55.3" y="137.7">ODS 455</text>
<text x="85.2" y="137.7">ODS 510</text>
<text x="114.2" y="137.7">ODS 550</text>
<text x="144.1" y="137.7">ODS 650</text>
<text x="173.5" y="137.7">ODS 775</text>
<text x="14.5" y="142">Measuring range (~Full Scale)</text>
<text x="55.4" y="142">100 mm</text>
<text x="85.1" y="142">200 mm</text>
<text x="114.3" y="142">300 mm</text>
<text x="144.1" y="142">500 mm</text>
<text x="173.5" y="142">750 mm</text>
<text x="14.5" y="145.5">Measuring range</text>
<text x="14.5" y="149.1">Center distance</text>
<text x="55.4" y="145.5">400-500 mm</text>
<text x="55.4" y="149.1">450 mm</text>
<text x="85.1" y="145.5">400-600 mm</text>
<text x="85.1" y="149.1">500 mm</text>
<text x="114.3" y="145.5">400-700 mm</text>
<text x="114.3" y="149.1">550 mm</text>
<text x="144.1" y="145.5">400-900 mm</text>
<text x="144.1" y="149.1">650 mm</text>
<text x="173.5" y="145.5">400-1150 mm</text>
<text x="173.5" y="149.1">775 mm</text>
<text x="14.5" y="152.6">Nomimnal digital resolution</text>
<text x="55.4" y="152.6">0.01</text>
<text x="85.1" y="152.6">0.01</text>
<text x="114.3" y="152.6">0.01</text>
<text x="144.1" y="152.6">0.01</text>
<text x="173.5" y="152.6">0.01</text>
<text x="14.5" y="156.1">Resolution: Minnimum range *)</text>
<text x="14.5" y="159.7">Resolution: Maximum range *)</text>
<text x="55.4" y="156.1">0.01 mm</text>
<text x="55.4" y="159.7">0.02 mm</text>
<text x="85.1" y="156.1">0.01 mm</text>
<text x="85.1" y="159.7">0.02 mm</text>
<text x="114.3" y="156.1">0.01 mm</text>
<text x="114.3" y="159.7">0.03 mm</text>
<text x="144.1" y="156.1">0.01mm</text>
<text x="144.1" y="159.7">0.04 mm</text>
<text x="173.5" y="156.1">0.01</text>
<text x="173.5" y="159.7">0.10</text>
<text x="14.5" y="163.2">Measurement Linearity *)</text>
<text x="14.5" y="166.7">Updating frequency *)</text>
<text x="55.4" y="163.2">± 0.02 mm</text>
<text x="55.4" y="166.7">2 kHz/10 kHz</text>
<text x="85.1" y="163.2">± 0.04 mm</text>
<text x="85.1" y="166.7">2 kHz/10 kHz</text>
<text x="114.3" y="163.2">± 0.06 mm</text>
<text x="114.3" y="166.7">2 kHz/10 kHz</text>
<text x="144.1" y="163.2">± 0.10 mm</text>
<text x="144.1" y="166.7">2 kHz/10 kHz</text>
<text x="173.5" y="163.2">± 0.30</text>
<text x="173.5" y="166.7">2 kHz/10 kHz</text>
<text x="14.5" y="170.2">Temperature deviation</text>
<text x="14.5" y="173.8">Light source / wave length</text>
<text x="55.4" y="170.2">± 0.03%FS/C°</text>
<text x="55.4" y="173.8">LASER 650nm</text>
<text x="85.1" y="170.2">± 0.03%FS/C°</text>
<text x="85.2" y="173.8">LASER 650nm</text>
<text x="114.3" y="170.2">± 0.03%FS/C°</text>
<text x="114.3" y="173.8">LASER 650nm</text>
<text x="144.1" y="170.2">± 0.03%FS/C°</text>
<text x="144.1" y="173.8">LASER 650nm</text>
<text x="173.5" y="170.2">± 0.03%FS/C°</text>
<text x="173.5" y="173.8">LASER 650nm</text>
<text x="14.5" y="177.3">Size of spot</text>
<text x="55.4" y="177.3">Ø 0.6 mm</text>
<text x="85.1" y="177.3">Ø 0.7 mm</text>
<text x="114.3" y="177.3">Ø 1.0 mm</text>
<text x="144.1" y="177.3">Ø 1.5 mm</text>
<text x="173.5" y="177.3">Ø 2 mm</text>
<text x="14.5" y="180.8">Laser protection class *****)</text>
<text x="55.4" y="180.8">IEC 2</text>
<text x="85.2" y="180.8">IEC 2</text>
<text x="114.3" y="180.8">IEC 2</text>
<text x="144.1" y="180.8">IEC 2</text>
<text x="173.5" y="180.8">IEC 2</text>
<text x="13" y="196.3">Analog Output **):</text>
<text x="51.6" y="196.3">4-20 mA or 1-9 V</text>
<text x="110.8" y="196.3">Operating Temperature:</text>
<text x="148.6" y="196.3">0 - +45 °C</text>
<text x="13" y="199.8">Digital Output ***):</text>
<text x="13" y="203.3">Baud Rate:</text>
<text x="51.6" y="203.4">115200 baud rate for 2 kHz output frequency</text>
<text x="51.6" y="199.8">RS232 or RS422</text>
<text x="110.8" y="203.3">Humidity Non Condensing:</text>
<text x="110.8" y="199.8">Storage Temperature:</text>
<text x="148.6" y="199.7">-20 - +70 °C</text>
<text x="148.6" y="203.1">Max 90 % RH</text>
<text x="13" y="206.8">Baud Rate:</text>
<text x="51.6" y="206.9">460800 baud rate for10 kHz output frequency</text>
<text x="110.8" y="206.8">Degree of Protection:</text>
<text x="148.6" y="206.5">IEC IP65</text>
<text x="13" y="221.8">Supply Voltage:</text>
<text x="51.5" y="221.8">22 - 36 Vdc</text>
<text x="110.7" y="221.8">Dimensions:</text>
<text x="148.6" y="221.8">120 x 95 x 31.5 mm</text>
<text x="13" y="225.3">Power Consumption:</text>
<text x="51.5" y="225.2">max 4.5 W</text>
<text x="110.7" y="225.3">Weight excl. Cable:</text>
<text x="148.6" y="225.2">390 g</text>
<text x="110.7" y="232.3">Housing:</text>
<text x="110.7" y="228.8">M12 Connector:</text>
<text x="148.6" y="228.6">12 pin male code A</text>
<text x="148.6" y="231.9">Aluminium/Glass Windows</text>
<text x="13" y="241.5">*)</text>
<text x="20.6" y="245.1">deviation.</text>
<text x="20.6" y="241.5">Static measurement on white paper at measuring/sampling frequency, without any averaging of the serial output signal: 2·б » 2 times the standard</text>
<text x="13" y="248.5">**)</text>
<text x="20.6" y="248.6">Analog output Resolution: 14 Bit DAC’s are used for the conversion of the 18 bit digital distance result, an integer value with a nominal resolution of</text>
<text x="13" y="255.5">***)</text>
<text x="20.6" y="252.1">0.01 mm.</text>
<text x="20.6" y="255.7">Serial/Digital and Analog output are updated at the measuring frequency of 2 kHz/10 kHz except if the Simple Average Filter is activated.</text>
<text x="13" y="259">***)</text>
<text x="13" y="262.5">****) Laser class IEC 3R may be needed for some HT and VHT sensor versions.</text>
<text x="20.6" y="259.2">10kHz measuring frequency requires RS422, Ethernet is a Serial Interface option for distance measurement.</text>
<text x="199" y="290.2">189</text>
</g>
</svg>
